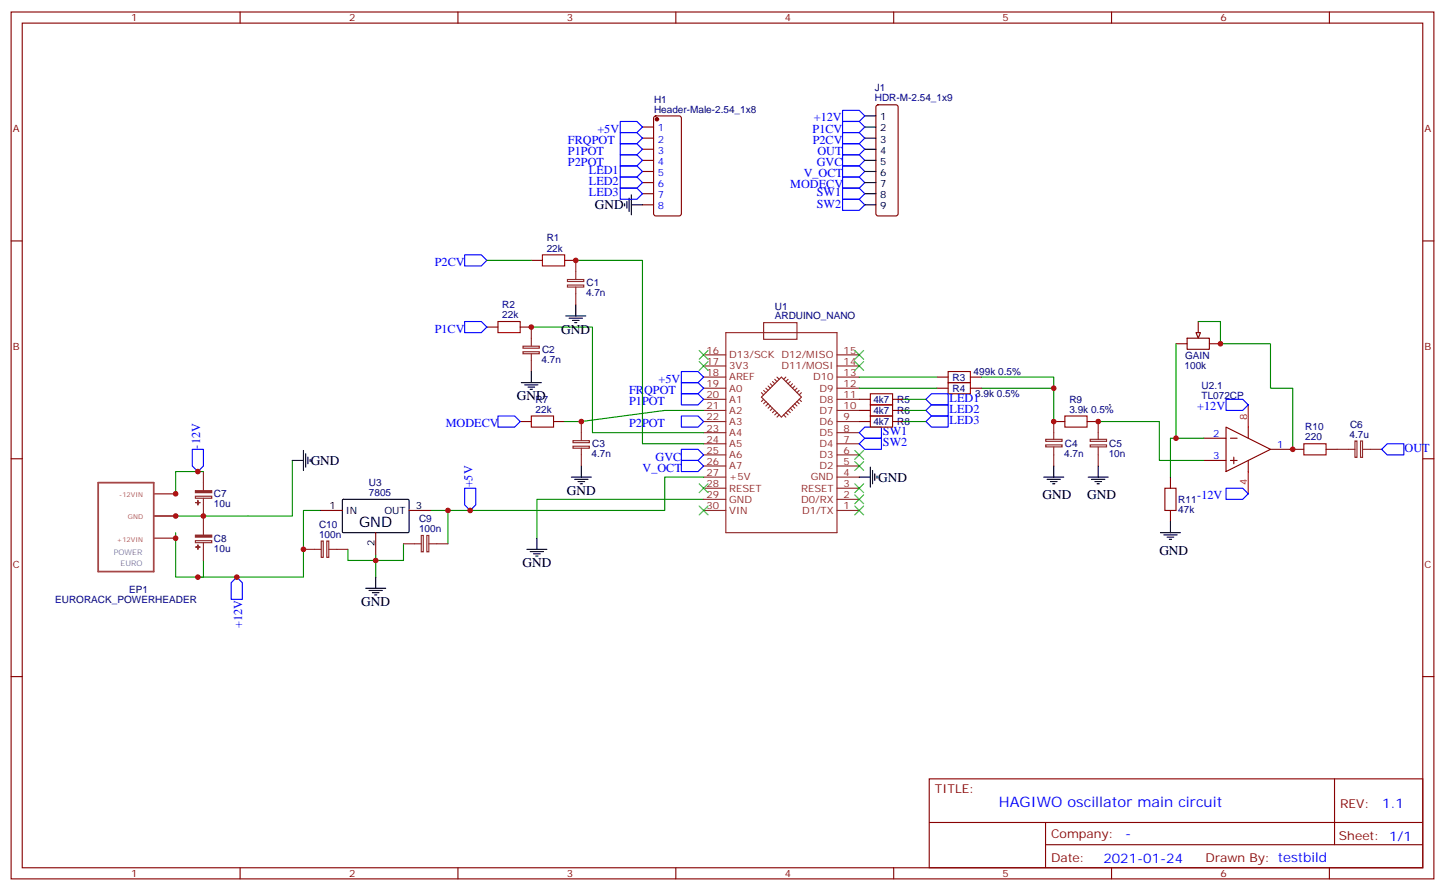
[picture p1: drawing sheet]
<svg xmlns="http://www.w3.org/2000/svg" width="459mm" height="283mm" viewBox="0 0 459 283" stroke-linecap="round" stroke-linejoin="round" font-family="sans-serif">
<g fill="none" stroke="#870000" stroke-width=".35">
<path d="M3.5 3.8h451.6v275.2h-451.6zM7.1 7.3h444.5v268.1h-444.5zM76.2 3.8v3.5M145.3 3.8v3.5M214.5 3.8v3.5M283.6 3.8v3.5M352.8 3.8v3.5M421.9 3.8v3.5M3.5 76.5h3.6M451.6 76.5h3.5M297.4 119.7h3.5M308 119.7h3.5"/>
<path d="M373.2 109.1h3.6M376.8 107.4h7v3.5h-7zM380.3 102.1v3.5M383.8 109.1h3.5M297.4 123.2h3.5M308 123.2h3.5M334.4 133.8h3.6M345 133.8h3.5M382.1 139.1h7M389.1 135.6l14.1 7-14.1 7.1zM390.5 139.1h2.1M396.2 135.6v3.5"/>
<path d="M3.5 145.6h3.6M371.5 151.4v3.6M382.1 146.2h7M390.5 146.2h2.1M391.6 145.1v2.1M396.2 146.2v3.5M403.2 142.6h7.1M451.6 145.6h3.5M101.6 162h7.1M119.2 169.1v7M129.8 162h7.1M371.5 162v3.6"/>
<path d="M3.5 214.8h3.6M451.6 214.8h3.5M294.9 247.2h156.7v28.2h-156.7zM423.5 247.3l.1 20.8M76.2 275.4v3.6M145.3 275.4v3.6M214.5 275.4v3.6M283.6 275.4v3.6M295 261.1h156.4M331.8 268.1h119.6M331.8 261.1v14.1M352.8 275.4v3.6"/>
<path d="M421.9 275.4v3.6"/>
</g>
<g fill="none" stroke="#000" stroke-width=".35">
<path d="M92.8 146.2h3.5M96.3 143v6.3M97 144v4.3M97.7 145.1v2.1M98.4 145.8v.7M108.7 158.7l.3-.2 20.6 .1 .2 .3v10l-.3 .2-20.7-.1-.1-.3zM331.3 151.4h6.3M332.3 152.2h4.2M333.4 152.9h2.1M334.1 153.6h.7M334.4 147.9v3.5M345.4 151.4h6.3"/>
<path d="M346.4 152.2h4.3M347.5 152.9h2.1M348.2 153.6h.7M348.5 147.9v3.5M167.2 174.4h6.4M168.3 175.1h4.2M169.3 175.8h2.1M170 176.5h.7M170.4 170.9v3.5M116.1 186.7h6.3M117.1 187.4h4.3M118.2 188.1h2.1"/>
<path d="M118.9 188.8h.7M119.2 183.2v3.5"/>
</g>
<g fill="none" stroke="#008700" stroke-width=".35">
<path d="M272.7 119.7h24.7M311.5 119.7h22.9v3.5M272.7 123.2h24.7M311.5 123.2h22.9v10.6M348.5 133.8h19.4v12.4h14.2M382.1 139.1h-10.6v12.3M92.8 146.2v17.6h-14.1M223.3 158.5h-52.9v12.4M55.7 169.1v14.1h8.9v-5.3M101.6 162h-5.3v21.2h-33.5M119.2 176.1v7.1M128.1 172.6v5.3h-17.7v-3.5"/>
<path d="M142.2 162v10.6"/>
</g>
<g fill="none" stroke="#8c2424" stroke-width=".35">
<path d="M223.3 116.2h7.1M223.3 119.7h7.1M223.3 112.6h7.1M230.4 105.6h35.2v63.5h-35.2zM242.4 102.4h10.5v5.3h-10.5zM246.6 119.7l.7 .7M249.4 119.7l-.7 .7M265.6 116.2h7.1M265.6 119.7h7.1M265.6 112.6h7.1M223.3 123.2h7.1M223.3 126.8h7.1"/>
<path d="M223.3 130.3h7.1M223.3 133.8h7.1M223.3 137.3h7.1M241.7 126l6.3-6.3 6.4 6.3-6.4 6.4zM241.7 124.6l.7 .7M242.4 123.9l.7 .7M242.4 126.8l-.7 .7M243.1 123.2l.7 .7M243.1 127.5l-.7 .7M243.8 122.5l.7 .7M243.8 128.2l-.7 .7M244.5 121.8l.7 .7"/>
<path d="M244.5 128.9l-.7 .7M245.2 121.1l.7 .7M245.2 129.6l-.7 .7M245.9 120.4l.7 .7M245.9 130.3l-.7 .7M246.6 131l-.7 .7M247.3 131.7l-.7 .7M248.7 131.7l.7 .7M249.4 131l.7 .7M250.1 130.3l.7 .7M250.1 120.4l-.7 .7M250.8 129.6l.7 .7"/>
<path d="M250.8 121.1l-.7 .7M251.5 121.8l-.7 .7M251.5 128.9l.7 .7M252.2 128.2l.7 .7M252.2 122.5l-.7 .7M252.9 127.5l.7 .7M252.9 123.2l-.7 .7M253.6 126.8l.8 .7M253.6 123.9l-.7 .7M254.4 124.6l-.8 .7M265.6 123.2h7.1M265.6 126.8h7.1"/>
<path d="M265.6 130.3h7.1M265.6 133.8h7.1M265.6 137.3h7.1M331.9 139.5h5.2v.6h-5.2zM334.4 133.8v5.7M346 139.5h5.2v.6h-5.2zM348.5 133.8v5.7M223.3 140.9h7.1M223.3 144.4h7.1M223.3 147.9h7.1M223.3 151.4h7.1M223.3 155h7.1"/>
<path d="M223.3 158.5h7.1M265.6 140.9h7.1M265.6 144.4h7.1M265.6 147.9h7.1M265.6 151.4h7.1M265.6 155h7.1M265.6 158.5h7.1M331.9 141.2h5.2v.7h-5.2zM334.4 141.9v6M346 141.2h5.2v.7h-5.2zM348.5 141.9v6M62 171.6h5.2v.7h-5.2z"/>
<path d="M64.6 163.8v6M64.6 172.3v5.6M96.3 174.4h5.7M102 171.7h.6v5.2h-.6zM103.7 171.7h.7v5.2h-.7zM104.4 174.4h6M128.1 172.6h5.6M133.7 170h.6v5.2h-.6zM135.5 170h.6v5.2h-.6zM136.2 172.6h6M223.3 162h7.1M265.6 162h7.1"/>
</g>
<path d="M216.3 117.9h5.2l1.8 1.8-1.8 1.8h-5.2zM389.1 126.8h5.3l1.8 1.7-1.8 1.8h-5.3zM61 142.6h3.6v5.3l-1.8 1.8-1.8-1.8zM147.5 155h3.5v5.3l-1.8 1.7-1.7-1.7zM389.1 155h5.3l1.8 1.7-1.8 1.8h-5.3zM73.4 185l1.7-1.8 1.8 1.8v5.3h-3.5z" fill="none" stroke="#00f" stroke-width=".35"/>
<circle cx="352.1" cy="128.5" r=".18" fill="#000"/>
<path d="M300.9 117.9h7.1v3.6h-7.1zM300.9 121.5h7.1v3.5h-7.1zM338 132h7v3.6h-7zM369.7 155h3.5v7h-3.5z" fill="none" stroke="#a10000" stroke-width=".35"/>
<g fill="none" stroke="#3c3" stroke-width=".35">
<path d="M221.9 111.2l2.8 2.9M221.9 114.8l2.8 2.8M224.7 111.2l-2.8 2.9M224.7 114.8l-2.8 2.8M271.3 111.2l2.8 2.9M271.3 114.8l2.8 2.8M274.1 111.2l-2.8 2.9M274.1 114.8l-2.8 2.8M221.9 153.6l2.8 2.8M224.7 153.6l-2.8 2.8M271.3 157.1l2.8 2.8M271.3 153.6l2.8 2.8"/>
<path d="M274.1 157.1l-2.8 2.8M274.1 153.6l-2.8 2.8M271.3 160.6l2.8 2.8M274.1 160.6l-2.8 2.8"/>
</g>
<g fill="#8c2424" stroke="#8c2424" stroke-width=".35">
<path d="M62 169.9h5.2v.6h-5.2z"/>
<path d="M62.1 173.6l1.4 .1z"/>
<path d="M62.8 173v1.4z"/>
</g>
<path d="M396.2 128.5v7.1M396.2 149.7v7" fill="none" stroke="#f00" stroke-width=".35"/>
<path d="M379.6 105.6h1.4l-.7 1.8z" fill="#f0f0f0" stroke="#870000" stroke-width=".35"/>
<path d="M154.5 82.7h14.1M182.7 82.7h21.2v58.2h19.4M168.6 103.8h19.4v33.5h35.3M373.2 109.1v30M380.3 102.1h7v7h15.9v14.1h7.1v19.4M223.3 130.3h-12.3l-26.5 3.5h-5.3M286.8 133.8h7.1M286.8 130.3h7.1M286.8 126.8h7.1M64.6 149.7h-8.9v7M223.3 151.4h-12.3v10.6h-74.1M55.7 163.8h23" fill="none" stroke="#008700" stroke-width=".35"/>
<path d="M172.2 80.9h7v3.5h-7zM158 102.1h7.1v3.5h-7.1zM168.6 132h7.1v3.6h-7.1zM276.2 132h7.1v3.6h-7.1zM276.2 128.5h7.1v3.5h-7.1zM276.2 125h7.1v3.5h-7.1zM413.8 140.9h7.1v3.5h-7.1z" fill="none" stroke="#a10000" stroke-width=".35"/>
<g fill="none" stroke="#870000" stroke-width=".35">
<path d="M207.7 37l.4-.2h7.4l.7 .4 .1 30.6-.5 .7h-7.7l-.6-.4-.1-30.6zM278.2 33.5l.5-.2h5.6l.5 .2 .2 .5v33.8l-.2 .5-.5 .2h-5.6l-.5-.2-.2-.5v-33.8zM203.9 40.3h3.5M203.9 43.9h3.5M203.9 47.4h3.5M203.9 50.9h3.5M203.9 54.4h3.5M203.9 58h3.5M203.9 61.5h3.5M203.9 65h3.5M168.6 82.7h3.6M179.2 82.7h3.5"/>
<path d="M154.5 103.8h3.5M165.1 103.8h3.5M165.1 133.8h3.5M175.7 133.8h3.5M272.7 133.8h3.5M272.7 130.3h3.5M272.7 126.8h3.5M283.3 133.8h3.5M283.3 130.3h3.5M283.3 126.8h3.5M410.3 142.6h3.5M420.9 142.6h3.5"/>
</g>
<g fill="none" stroke="#8c2424" stroke-width=".35">
<path d="M180.1 88.7h5.2v.7h-5.2zM180.1 90.5h5.2v.6h-5.2zM182.7 82.7v6M182.7 91.1v5.7M166 109.9h5.2v.6h-5.2zM166 111.7h5.2v.6h-5.2zM168.6 103.8v6M168.6 112.3v5.6M181.9 139.9h5.1v.6h-5.1zM184.5 133.8v6M430 140h.7v5.2h-.7zM431.8 140h.6v5.2h-.6z"/>
<path d="M62 157.5h5.2v.7h-5.2zM64.6 149.7v6M64.6 158.2v5.6M181.9 141.6h5.1v.7h-5.1zM184.5 142.3v5.6M424.4 142.6h5.6M432.5 142.6h6"/>
</g>
<path d="M271.3 146.5l2.8 2.8M271.3 143l2.8 2.8M274.1 146.5l-2.8 2.8M274.1 143l-2.8 2.8M221.9 160.6l2.8 2.8M224.7 160.6l-2.8 2.8" fill="none" stroke="#3c3" stroke-width=".35"/>
<g fill="none" stroke="#000" stroke-width=".35">
<path d="M274.5 36.8h3.5M274.5 40.3h3.5M274.5 43.9h3.5M274.5 47.4h3.5M274.5 50.9h3.5M274.5 54.4h3.5M274.5 58h3.5M198.3 64.7v.7M199 64v2.1M199.7 62.9v4.2M200.4 65h3.5M200.4 61.8v6.4"/>
<path d="M274.5 65h3.5M274.5 61.5h3.5M182.7 96.8v3.5M168.6 117.9v3.6M179.6 100.3h6.3M180.6 101h4.3M181.7 101.7h2.1M182.4 102.4h.7M165.5 121.5h6.3M166.5 122.2h4.2M167.6 122.9h2.1M168.3 123.6h.7"/>
<path d="M181.3 151.4h6.4M182.4 152.2h4.2M183.4 152.9h2.2M184.1 153.6h.8M184.5 147.9v3.5M272.7 151.4h3.5M276.2 148.3v6.3M276.9 149.3v4.3M277.6 150.4v2.1M278.3 151.1v.7M368.3 169.1h6.3M369.4 169.8h4.2"/>
<path d="M370.4 170.5h2.1M371.1 171.2h.7M371.5 165.6v3.5"/>
</g>
<g fill="none" stroke="#00f" stroke-width=".35">
<path d="M196.8 38.6h5.3l1.8 1.7-1.8 1.8h-5.3zM267.4 38.6h5.3l1.8 1.7-1.8 1.8h-5.3zM267.4 35h5.3l1.8 1.8-1.8 1.8h-5.3zM196.8 42.1h5.3l1.8 1.8-1.8 1.7h-5.3zM196.8 45.6h5.3l1.8 1.8-1.8 1.7h-5.3zM196.8 49.1h5.3l1.8 1.8-1.8 1.8h-5.3zM196.8 59.7h5.3l1.8 1.8-1.8 1.8h-5.3zM196.8 56.2h5.3l1.8 1.8-1.8 1.7h-5.3zM196.8 52.7h5.3l1.8 1.7-1.8 1.8h-5.3zM267.4 59.7h5.3l1.8 1.8-1.8 1.8h-5.3zM267.4 56.2h5.3l1.8 1.8-1.8 1.7h-5.3zM267.4 52.7h5.3l1.8 1.7-1.8 1.8h-5.3z"/>
<path d="M267.4 49.1h5.3l1.8 1.8-1.8 1.8h-5.3zM267.4 45.6h5.3l1.8 1.8-1.8 1.7h-5.3zM267.4 42.1h5.3l1.8 1.8-1.8 1.7h-5.3zM267.4 63.3h5.3l1.8 1.7-1.8 1.8h-5.3zM147.5 80.9h5.3l1.7 1.8-1.7 1.7h-5.3zM147.5 102.1h5.3l1.7 1.7-1.7 1.8h-5.3zM158 132h5.3l1.8 1.8-1.8 1.8h-5.3zM216.3 121.5h5.2l1.8 1.7-1.8 1.8h-5.2zM216.3 125h5.2l1.8 1.8-1.8 1.7h-5.2zM216.3 132h5.2l1.8 1.8-1.8 1.8h-5.2zM272.7 137.3l1.8-1.7h5.3v3.5h-5.3zM293.9 126.8l1.7-1.8h5.3v3.5h-5.3z"/>
<path d="M293.9 133.8l1.7-1.8h5.3v3.6h-5.3zM295.6 128.5h5.3v3.5h-5.3l-1.7-1.7zM216.3 146.2h5.2l1.8 1.7-1.8 1.8h-5.2zM216.3 142.6h5.2l1.8 1.8-1.8 1.8h-5.2zM272.7 140.9l1.8-1.8h5.3v3.5h-5.3zM438.5 142.6l1.8-1.7h5.3v3.5h-5.3z"/>
</g>
<path d="M31.2 153.2h17.6v28.2h-17.6z" fill="none" stroke="#a64a4a" stroke-width=".56"/>
<path d="M48.8 156.7h6.9M48.8 170.9h6.9M48.8 163.8h6.9" fill="none" stroke="#a64a4a" stroke-width=".35"/>
<circle cx="208.5" cy="37.9" r=".53" fill="#870000" stroke="#870000" stroke-width=".35"/>
<g fill="#8c2424" stroke="#8c2424" stroke-width=".35">
<path d="M62 155.8h5.2v.6h-5.2z"/>
<path d="M62.1 159.5l1.4 .1z"/>
<path d="M62.8 158.9v1.4z"/>
</g>
<g fill="#c00">
<circle cx="96.3" cy="174.4" r=".88"/>
<circle cx="119.2" cy="177.9" r=".88"/>
<circle cx="334.4" cy="133.8" r=".88"/>
<circle cx="334.4" cy="123.2" r=".88"/>
<circle cx="62.8" cy="183.2" r=".88"/>
<circle cx="75.1" cy="183.2" r=".88"/>
<circle cx="348.5" cy="133.8" r=".88"/>
<circle cx="373.2" cy="139.1" r=".88"/>
<circle cx="55.7" cy="170.9" r=".88"/>
<circle cx="55.7" cy="163.8" r=".88"/>
<circle cx="387.4" cy="109.1" r=".88"/>
<circle cx="410.3" cy="142.6" r=".88"/>
<circle cx="64.6" cy="163.8" r=".88"/>
<circle cx="184.5" cy="133.8" r=".88"/>
<circle cx="168.6" cy="103.8" r=".88"/>
<circle cx="182.7" cy="82.7" r=".88"/>
<circle cx="142.2" cy="162" r=".88"/>
<circle cx="149.2" cy="162" r=".88"/>
<circle cx="55.7" cy="156.7" r=".88"/>
<circle cx="62.8" cy="149.7" r=".88"/>
</g>
<text font-size="4.6" x="113.9" y="167.3">GND</text>
<text font-size="4.6" fill="#00f" x="317" y="256.3">HAGIWO oscillator main circuit</text>
<g font-size="4.2">
<text x="188.8" y="66.4">GND</text>
<text x="178.2" y="105.9">GND</text>
<text x="164" y="127.1">GND</text>
<text x="98.6" y="147.6">GND</text>
<text x="278.7" y="152.9">GND</text>
<text x="179.9" y="157.1">GND</text>
<text x="330.9" y="158.5">GND</text>
<text x="345" y="158.5">GND</text>
<text x="367.9" y="176.1">GND</text>
<text x="165.8" y="180">GND</text>
<text x="114.7" y="192.4">GND</text>
</g>
<g font-size="4.2" fill="#00f">
<text x="438.7" y="256.5">1.1</text>
<text x="357.1" y="266.1">-</text>
<text x="350.2" y="273.9">2021-01-24</text>
</g>
<g font-size="3.9" fill="#00f">
<text x="258.3" y="38.5">+12V</text>
<text x="180.3" y="45.7">FRQPOT</text>
<text x="189.6" y="42.1">+5V</text>
<text x="257.9" y="42.1">P1CV</text>
<text x="257.9" y="45.8">P2CV</text>
<text x="180.3" y="49.2">P1POT</text>
<text x="180.3" y="52.7">P2POT</text>
<text x="259.2" y="52.8">GVC</text>
<text x="259.4" y="49.1">OUT</text>
<text x="186.9" y="58.8">LED2</text>
<text x="186.9" y="55.3">LED1</text>
<text x="250.8" y="59.8">MODECV</text>
<text x="255.1" y="56.3">V_OCT</text>
<text x="186.9" y="62.3">LED3</text>
<text x="259.2" y="62.3">SW1</text>
<text x="259.2" y="65.9">SW2</text>
<text x="138" y="84.6">P2CV</text>
<text x="138" y="105.6">P1CV</text>
<text x="199.7" y="125">FRQPOT</text>
<text x="209" y="121.5">+5V</text>
<text x="199.7" y="128.6">P1POT</text>
<text x="301.4" y="127.6">LED1</text>
<text x="301.4" y="131.1">LED2</text>
<text x="380" y="130.3">+12V</text>
<text x="141.5" y="135.6">MODECV</text>
<text x="199.7" y="135.6">P2POT</text>
<text x="301.4" y="134.7">LED3</text>
<text x="63.5" y="142.4" transform="rotate(-90 63.5 142.4)">-12V</text>
<text x="280.2" y="138.2">SW1</text>
<text x="280.2" y="141.7">SW2</text>
<text x="445.8" y="143.3">OUT</text>
<text x="203.9" y="149.7">V_OCT</text>
<text x="208.1" y="146.3">GVC</text>
<text x="149.9" y="154.7" transform="rotate(-90 149.9 154.7)">+5V</text>
<text x="380" y="158.5">-12V</text>
<text x="76.9" y="199.4" transform="rotate(-90 76.9 199.4)">+12V</text>
</g>
<g font-size="3.9" fill="#800">
<text x="296.7" y="251.8">TITLE:</text>
<text x="425.3" y="256.5">REV:</text>
<text x="333.6" y="266">Company:</text>
<text x="425" y="266.6">Sheet: 1/1</text>
<text x="333.6" y="273.7">Date:</text>
<text x="382.6" y="273.8">Drawn By: testbild</text>
</g>
<g font-size="3.2" fill="#800">
<text x="41.6" y="6.8">1</text>
<text x="110.8" y="6.8">2</text>
<text x="179.9" y="6.8">3</text>
<text x="249.1" y="6.8">4</text>
<text x="318.2" y="6.8">5</text>
<text x="387.3" y="6.8">6</text>
<text x="4.1" y="41.9">A</text>
<text x="452.1" y="41.9">A</text>
<text x="4.1" y="111.1">B</text>
<text x="452.1" y="111.1">B</text>
<text x="4.1" y="180.2">C</text>
<text x="452.1" y="180.2">C</text>
<text x="41.6" y="278.4">1</text>
<text x="110.8" y="278.4">2</text>
<text x="179.9" y="278.4">3</text>
<text x="249.1" y="278.4">4</text>
<text x="318.2" y="278.4">5</text>
<text x="387.3" y="278.4">6</text>
</g>
<g font-size="3.2" fill="#000080">
<text x="277.7" y="28.9">J1</text>
<text x="207.6" y="35.7">Header-Male-2.54_1x8</text>
<text x="207.6" y="32.6">H1</text>
<text x="277.7" y="32.2">HDR-M-2.54_1x9</text>
<text x="173.5" y="76.7">R1</text>
<text x="173.5" y="79.8">22k</text>
<text x="186" y="94">4.7n</text>
<text x="186.2" y="90.9">C1</text>
<text x="159.4" y="101">22k</text>
<text x="159.4" y="97.8">R2</text>
<text x="245.9" y="101.4">ARDUINO_NANO</text>
<text x="245.9" y="98.3">U1</text>
<text x="172.1" y="112">C2</text>
<text x="376.1" y="113.9">GAIN</text>
<text x="171.9" y="115.2">4.7n</text>
<text x="309" y="119.1">499k 0.5%</text>
<text x="376" y="117.1">100k</text>
<text x="302.3" y="120.8">R3</text>
<text x="302.3" y="124.4">R4</text>
<text x="381.4" y="123.5">U2.1</text>
<text x="170" y="131">22k</text>
<text x="170" y="127.8">R7</text>
<text x="277.2" y="131.4">4k7</text>
<text x="277.2" y="127.9">4k7</text>
<text x="284.8" y="131.4">R6</text>
<text x="284.8" y="127.9">R5</text>
<text x="309.5" y="126.1">3.9k 0.5%</text>
<text x="339.4" y="131">3.9k 0.5%</text>
<text x="339.4" y="127.9">R9</text>
<text x="381.4" y="126.8">TL072CP</text>
<text x="277.2" y="134.9">4k7</text>
<text x="284.8" y="134.9">R8</text>
<text x="414.3" y="136.6">R10</text>
<text x="428.5" y="135.7">C6</text>
<text x="187.9" y="142">C3</text>
<text x="338" y="142">C4</text>
<text x="352.1" y="142">C5</text>
<text x="414.3" y="139.8">220</text>
<text x="428.3" y="138.9">4.7u</text>
<text x="187.7" y="145.2">4.7n</text>
<text x="337.8" y="145.2">4.7n</text>
<text x="351.9" y="145.2">10n</text>
<text x="117.1" y="154.3">U3</text>
<text x="67.9" y="161">10u</text>
<text x="67.9" y="157.9">C7</text>
<text x="117.1" y="157.4">7805</text>
<text x="373.9" y="159.6">R11</text>
<text x="101.3" y="167.6">C10</text>
<text x="133" y="165.8">C9</text>
<text x="373.9" y="162.8">47k</text>
<text x="67.9" y="172">C8</text>
<text x="101.3" y="170.7">100n</text>
<text x="133" y="168.9">100n</text>
<text x="67.9" y="175.2">10u</text>
<text x="17.5" y="191.3">EURORACK_POWERHEADER</text>
<text x="41" y="188.1">EP1</text>
</g>
<g font-size="3.2" fill="#00f">
<text x="208.7" y="41.7">1</text>
<text x="208.7" y="45.3">2</text>
<text x="208.7" y="48.8">3</text>
<text x="208.7" y="52.3">4</text>
<text x="208.7" y="55.8">5</text>
<text x="208.7" y="59.4">6</text>
<text x="208.7" y="62.9">7</text>
<text x="208.7" y="66.4">8</text>
<text x="385" y="138.7">2</text>
<text x="405.3" y="142.3">1</text>
<text x="385" y="145.8">3</text>
</g>
<g font-size="3.2">
<text x="279.3" y="38.2">1</text>
<text x="279.3" y="41.7">2</text>
<text x="279.3" y="45.3">3</text>
<text x="279.3" y="48.8">4</text>
<text x="279.3" y="52.3">5</text>
<text x="279.3" y="55.8">6</text>
<text x="279.3" y="59.4">7</text>
<text x="279.3" y="62.9">8</text>
<text x="279.3" y="66.4">9</text>
<text x="104.5" y="161.7">1</text>
<text x="131.9" y="161.7">3</text>
<text x="109.7" y="163.1">IN</text>
<text x="122" y="163.1">OUT</text>
<text x="118.9" y="173.2" transform="rotate(-90 118.9 173.2)">2</text>
</g>
<g font-size="3.2" fill="#8d2323">
<text x="224.2" y="112.3">16</text>
<text x="231.4" y="113.7">D13/SCK D12/MISO</text>
<text x="267.8" y="112.3">15</text>
<text x="224.2" y="119.3">18</text>
<text x="224.2" y="115.8">17</text>
<text x="231.4" y="117.2">3V3</text>
<text x="248" y="117.2">D11/MOSI</text>
<text x="267.8" y="115.8">14</text>
<text x="267.8" y="119.3">13</text>
<text x="224.2" y="122.9">19</text>
<text x="231.4" y="124.3">A0</text>
<text x="231.4" y="120.8">AREF</text>
<text x="258.1" y="120.8">D10</text>
<text x="260.1" y="124.3">D9</text>
<text x="267.8" y="122.9">12</text>
<text x="224.2" y="129.9">21</text>
<text x="224.2" y="126.4">20</text>
<text x="231.4" y="131.3">A2</text>
<text x="231.4" y="127.8">A1</text>
<text x="260.1" y="127.8">D8</text>
<text x="260.1" y="131.3">D7</text>
<text x="267.8" y="126.4">11</text>
<text x="267.8" y="129.9">10</text>
<text x="224.2" y="137">23</text>
<text x="224.2" y="133.5">22</text>
<text x="231.4" y="134.9">A3</text>
<text x="260.1" y="134.9">D6</text>
<text x="267.8" y="133.5">9</text>
<text x="267.8" y="137">8</text>
<text x="224.2" y="140.5">24</text>
<text x="231.4" y="141.9">A5</text>
<text x="231.4" y="138.4">A4</text>
<text x="260.1" y="138.4">D5</text>
<text x="260.1" y="141.9">D4</text>
<text x="267.8" y="140.5">7</text>
<text x="224.2" y="147.6">26</text>
<text x="224.2" y="144">25</text>
<text x="231.4" y="149">A7</text>
<text x="231.4" y="145.5">A6</text>
<text x="260.1" y="145.5">D3</text>
<text x="260.1" y="149">D2</text>
<text x="267.8" y="144">6</text>
<text x="267.8" y="147.6">5</text>
<text x="224.2" y="154.6">28</text>
<text x="224.2" y="151.1">27</text>
<text x="231.4" y="152.5">+5V</text>
<text x="257.3" y="152.5">GND</text>
<text x="267.8" y="151.1">4</text>
<text x="267.8" y="154.6">3</text>
<text x="224.2" y="161.7">30</text>
<text x="224.2" y="158.2">29</text>
<text x="231.4" y="159.6">GND</text>
<text x="231.4" y="156">RESET</text>
<text x="254.2" y="156">RESET</text>
<text x="254.3" y="159.6">D0/RX</text>
<text x="267.8" y="158.2">2</text>
<text x="267.8" y="161.7">1</text>
<text x="231.4" y="163.1">VIN</text>
<text x="254.6" y="163.1">D1/TX</text>
</g>
<g font-size="3.2" fill="#f00">
<text x="395.8" y="133.5" transform="rotate(-90 395.8 133.5)">8</text>
<text x="395.8" y="153.8" transform="rotate(-90 395.8 153.8)">4</text>
</g>
<g font-size="2.5" fill="#838383">
<text x="36.1" y="176.3">POWER</text>
<text x="38.2" y="179.8">EURO</text>
</g>
<g font-size="2.1" fill="#a54b4b">
<text x="37.9" y="157.8">-12VIN</text>
<text x="40.6" y="164.8">GND</text>
<text x="37.1" y="171.9">+12VIN</text>
</g>
</svg>
